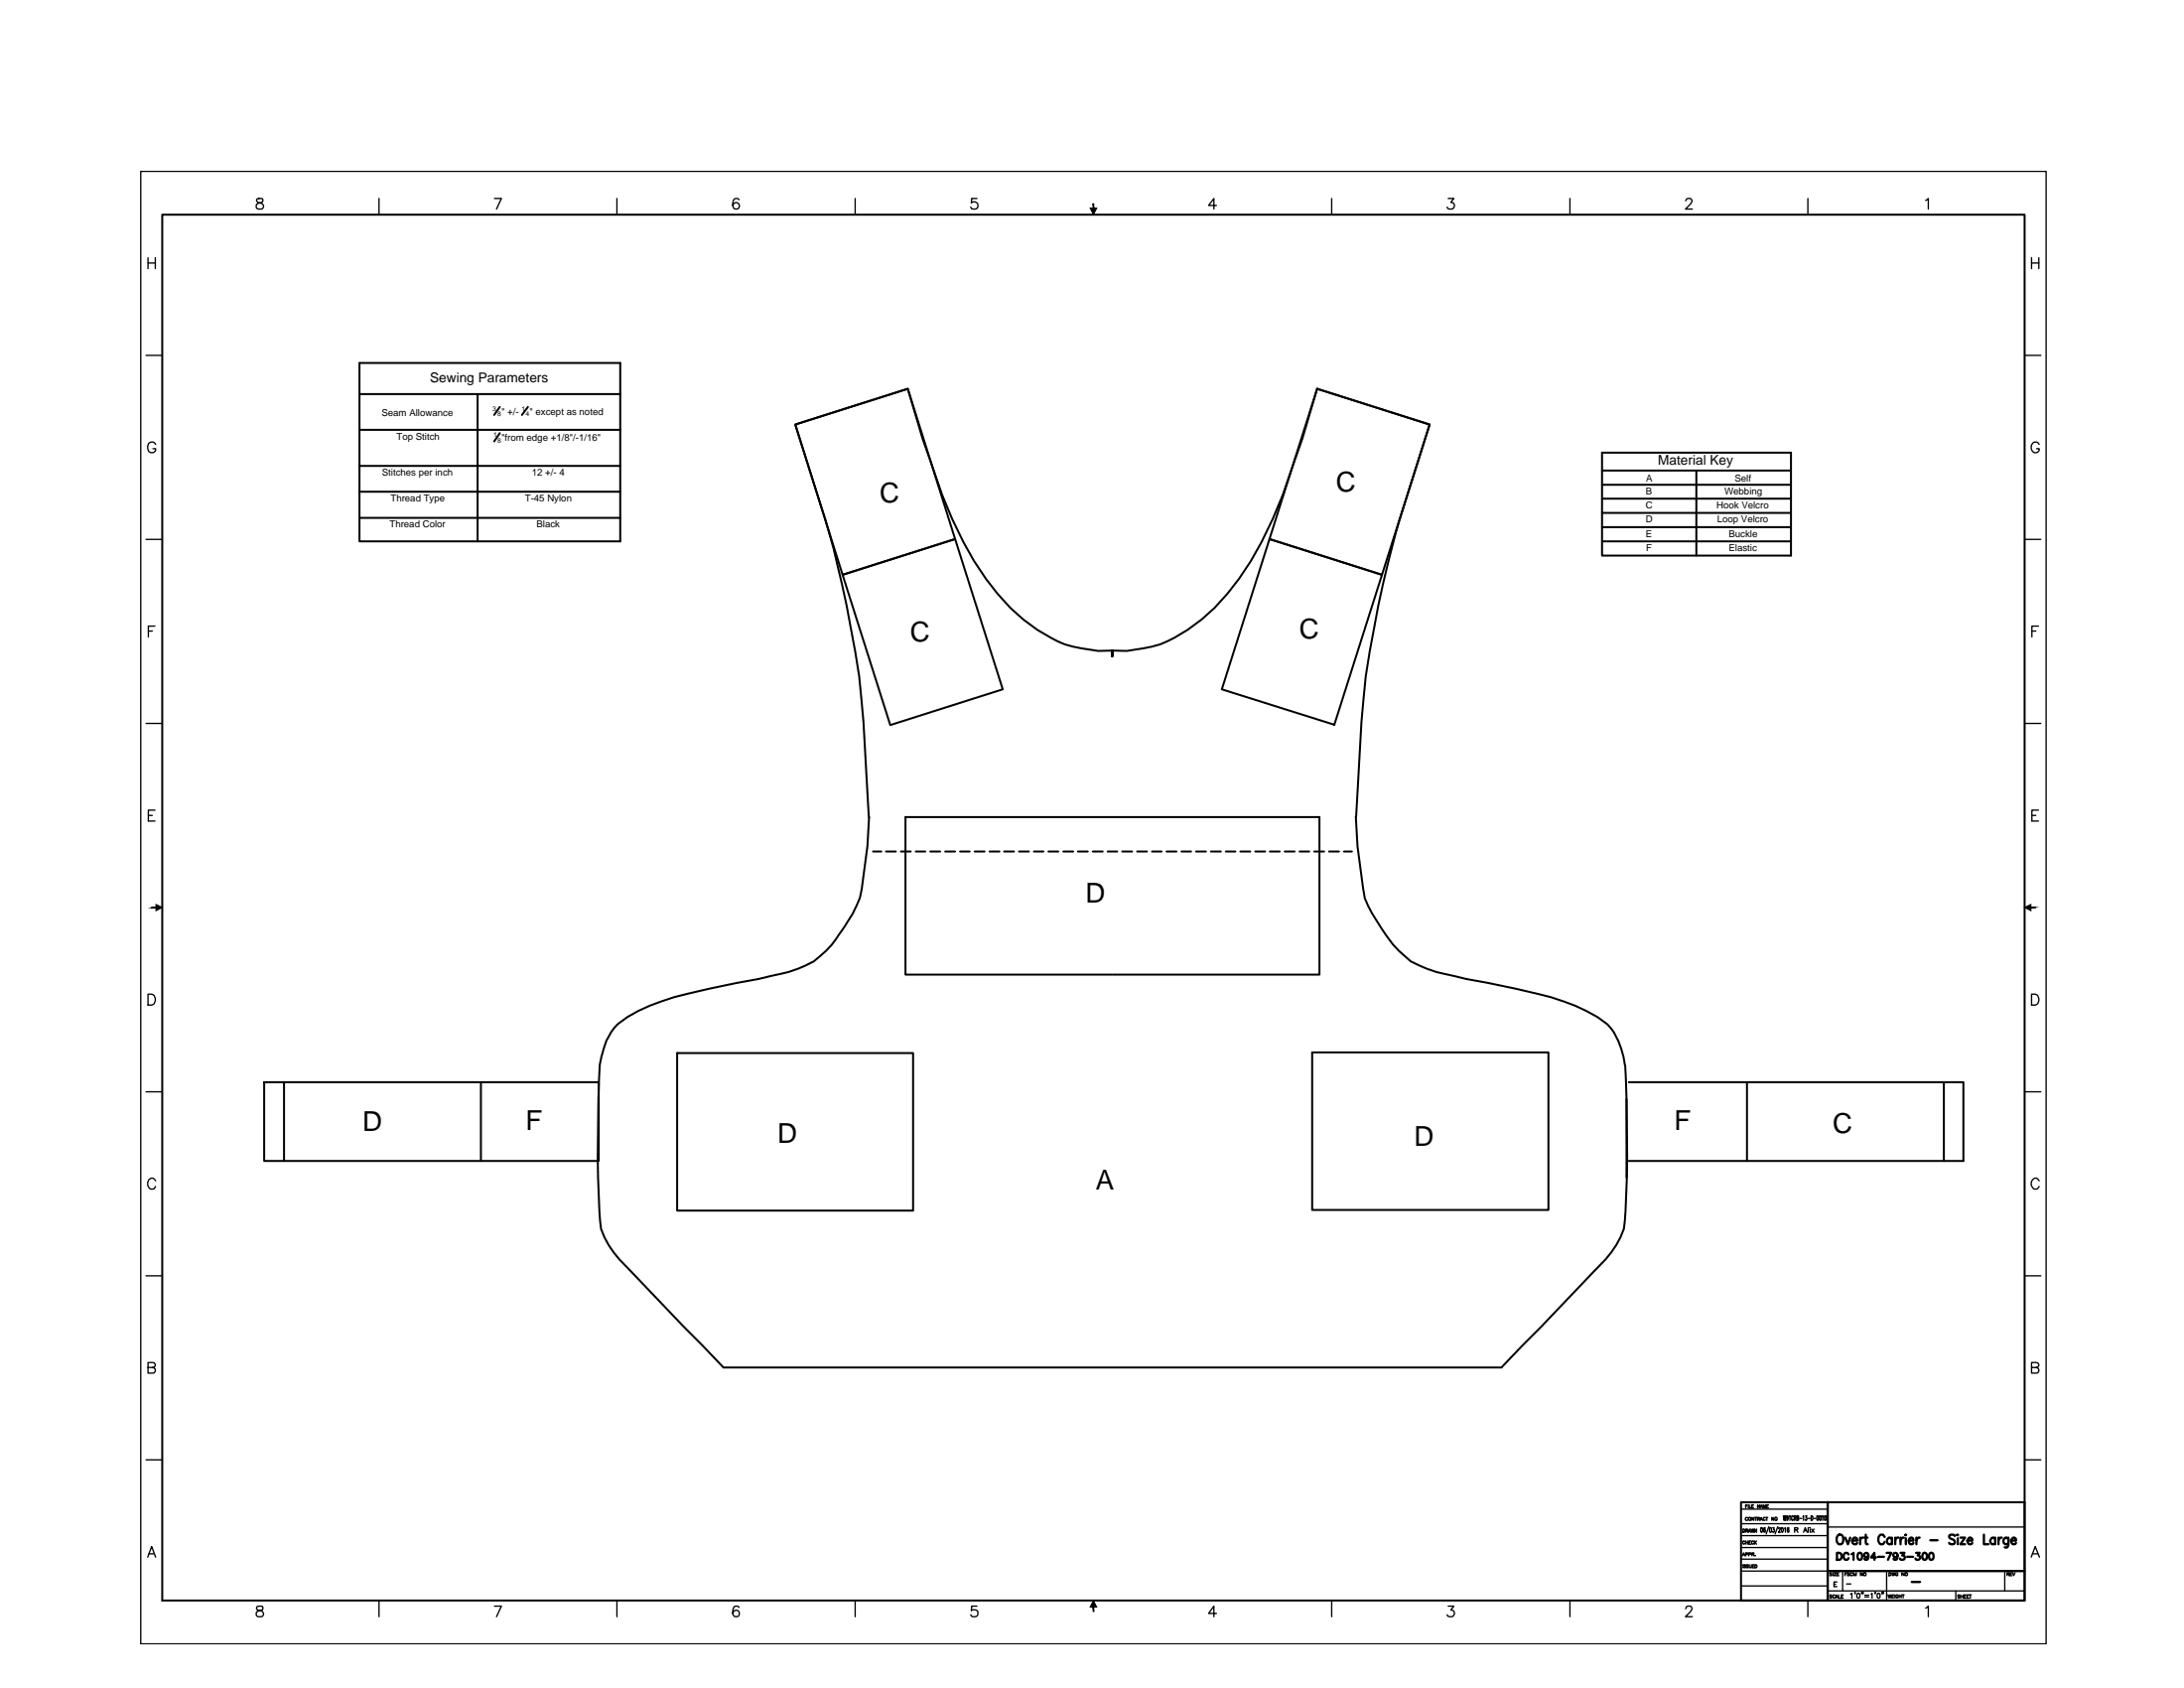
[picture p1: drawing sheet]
<svg xmlns="http://www.w3.org/2000/svg" width="279mm" height="216mm" viewBox="0 0 279 216" stroke-linecap="round" stroke-linejoin="round" font-family="sans-serif">
<!-- layer: T001L001 -->
<path d="M111.2 104.5a61.2 61.2 0 0 1-1 9.6 14.1 14.1 0 0 1-2.9 5.4 11.5 11.5 0 0 1-3.2 3.5 16.5 16.5 0 0 1-5.4 1.8l-2.8 .6a128.9 128.9 0 0 0-9.7 2.1 21.7 21.7 0 0 0-7.2 3.5 7.6 7.6 0 0 0-2.1 4.2l-.2 1.1a169.7 169.7 0 0 0 .1 19.8l.1 1.1a12.5 12.5 0 0 0 3.7 5.3l12 12.4M111.2 104.5l-.7-12.2a118.2 118.2 0 0 0-3.4-20.3 94.4 94.4 0 0 0-2.4-8.2l-3-9.5 14.4-4.6 1.9 6.5 .9 2.5a54.7 54.7 0 0 0 7.2 15.3 23.1 23.1 0 0 0 10.1 8.4l2.1 .5 2.2 .4 1.8-.1v.8v-.8l1.9 .1a15.3 15.3 0 0 0 6.1-1.7 23.8 23.8 0 0 0 8.2-7.6 51.6 51.6 0 0 0 7.2-15.3l.9-2.5 1.9-6.5 14.4 4.6-3 9.5a141.4 141.4 0 0 0-5.2 22.7l-.5 5.8-.7 12.1a44.2 44.2 0 0 0 .9 9.3 6.2 6.2 0 0 0 1.1 3.1l1.8 2.7a13.4 13.4 0 0 0 3.2 3.5 17.4 17.4 0 0 0 5.5 1.8l2.7 .6a128.9 128.9 0 0 1 9.7 2.1 21.7 21.7 0 0 1 7.2 3.5 9.4 9.4 0 0 1 2.3 5.3 169.7 169.7 0 0 1 0 19.8l-.2 1.1a12.5 12.5 0 0 1-3.7 5.3l-11.9 12.4M115.8 104.5v20.2h26.5M168.8 104.5v20.2h-26.4" fill="none" stroke="#000" stroke-width=".25"/>
<!-- layer: 0 -->
<g fill="none" stroke="#000" stroke-width=".25">
<path d="M20.8 27.5h238.2v177.2h-238.2zM46 46.4h33.3v22.8h-33.3zM46 50.4h33.3M46 55h33.3M46 59.6h33.3M61.1 50.4v18.8M63.9 52.1l-.7 1M63.9 55.4l-.7 1.1M67.5 52.1l-.7 1M101.7 54.3l14.4-4.6 6.1 19.2-14.4 4.6zM168.5 49.7l14.4 4.6-6.1 19.2-14.4-4.6zM204.9 57.9h24.2v13.2h-24.2z"/>
<path d="M46 62.9h33.3M46 66.2h33.3M107.8 73.5l14.4-4.6 6.1 19.3-14.4 4.5zM162.4 68.9l14.4 4.6-6.1 19.2-14.4-4.5zM204.9 60.2h24.2M204.9 62h24.2M204.9 63.8h24.2M204.9 65.6h24.2M204.9 67.4h24.2M204.9 69.2h24.2M217 60.2v10.9M111.7 108.9h1"/>
<path d="M113.3 108.9h1.3M115.2 108.9h1.3M115.8 104.5h53M117.2 108.9h1.2M119 108.9h1.3M120.9 108.9h1.3M122.8 108.9h1.3M124.7 108.9h1.3M126.6 108.9h1.3M128.5 108.9h1.2M130.4 108.9h1.2M132.3 108.9h1.2"/>
<path d="M134.1 108.9h1.3M136 108.9h1.3M137.9 108.9h1.3M139.8 108.9h1.3M141.7 108.9h1.2M143.6 108.9h1.2M145.5 108.9h1.2M147.4 108.9h1.2M149.2 108.9h1.3M151.1 108.9h1.3M153 108.9h1.3M154.9 108.9h1.3"/>
<path d="M156.8 108.9h1.2M158.7 108.9h1.2M160.6 108.9h1.3M162.4 108.9h1.3M164.4 108.9h1.2M166.3 108.9h1.2M168.1 108.9h1.3M170 108.9h1.3M171.9 108.9h1M33.8 138.4h42.8v10.1h-42.8zM36.3 138.4v10.1M61.5 138.4v10.1"/>
<path d="M86.6 134.7h30.2v20.1h-30.2zM167.9 134.6h30.2v20.2h-30.2zM208.4 138.4h42.8v10.1h-42.8M223.5 138.4v10.1M248.7 138.4v10.1M208.1 140.6v10M92.6 174.9h99.5M222.7 192.1h36.3v12.6h-36.3z"/>
</g>
<!-- layer: AM_BOR -->
<g fill="#000" stroke="#000" stroke-width=".13">
<path d="M139.5 26.6h.8l-.4 .9zM20 115.7l.8 .4-.8 .4zM259 116.1l.8-.4v.8zM139.9 204.7l.4 .9h-.8z"/>
<path d="M139.8 26.1l.1 .5v-.5zM139.8 26.1l.1 .5h-.1z"/>
<path d="M19.4 116v.1l.6-.1zM19.4 116.1l.6-.1v.1z"/>
<path d="M259.8 116.1h.6v-.1zM259.8 116h.6l-.6 .1z"/>
<path d="M139.8 205.6v.5h.1zM139.8 205.6h.1v.5z"/>
</g>
<g fill="none" stroke="#000" stroke-width=".17">
<path d="M18 21.9h243.8v188.4h-243.8zM18.9 33.6h1M18.9 33v1.4M19.9 33v1.4M32.9 25.4a.27 .27 0 0 0-.1 .3 .27 .27 0 0 0 .2 .2 .68 .68 0 0 1 .7 .4 .38 .38 0 0 1-.3 .4h-.5a.41 .41 0 0 1-.1-.4 .41 .41 0 0 1 .4-.3l.4-.2v-.4zM48.5 25.4v2.1M63.3 25.4h.8l-.6 1.3M78.9 25.4v2.1M94.5 25.6a.41 .41 0 0 0-.7 0 .95 .95 0 0 0 .2 1.1 .43 .43 0 0 0 .6-.2 .43 .43 0 0 0-.3-.6 .43 .43 0 0 0-.6 .4M109.4 25.4v2.1M125 25.4h-.7v.6a.49 .49 0 0 1 .7 0 .49 .49 0 0 1-.1 .7 .49 .49 0 0 1-.7-.2M155.6 26.3h-1l.7-.9v1.3"/>
<path d="M170.4 25.4v2.1M185.3 25.4h.7l-.4 .5a.44 .44 0 0 1 .5 .5 .44 .44 0 0 1-.6 .3h-.2l-.2-.2M200.8 25.4v2.1M215.7 25.7l.1-.3h.5a.31 .31 0 0 1 .1 .5l-.8 .8h.9M231.3 25.4v2.1M246.4 25.6l.3-.2v1.3M259.9 33v1.4M259.9 33.6h.9M260.8 33v1.4M18.7 45.5h2.1M19.9 56.8a.53 .53 0 0 0-.6-.3 .53 .53 0 0 0-.4 .6 .61 .61 0 0 0 .1 .6 .61 .61 0 0 0 .7 .2l.2-.3v-.2h-.3M259 45.5h2.1"/>
<path d="M260.9 56.8a.53 .53 0 0 0-.6-.3 .53 .53 0 0 0-.4 .6 .63 .63 0 0 0 .1 .6 .63 .63 0 0 0 .7 .2l.2-.3v-.2h-.4M18.7 69h2.1M259 69h2.1M18.7 92.5h2.1M19 80.7h.5M19.8 80.1h-.8v1.4M259 92.5h2.1M259.9 80.7h.5M260.8 80.1h-.9v1.4M19 104.3h.5M19.8 103.6h-.8v1.4h.8M259.9 104.3h.5"/>
<path d="M260.8 103.6h-.9v1.4h.9M18.7 139.6h2.1M18.9 127.2h.5a.75 .75 0 0 1 .5 .7 .75 .75 0 0 1-.5 .7h-.5zM259 139.6h2.1M259.9 127.2h.5a.75 .75 0 0 1 .4 .7 .75 .75 0 0 1-.4 .7h-.5zM19.9 151a.52 .52 0 0 0-.6-.3 .52 .52 0 0 0-.4 .5 .63 .63 0 0 0 .1 .7 .63 .63 0 0 0 .7 .1l.2-.2M260.9 151a.52 .52 0 0 0-.6-.3 .52 .52 0 0 0-.4 .5 .66 .66 0 0 0 .8 .8l.2-.2M18.7 163.2h2.1M18.9 174.9h.6a.36 .36 0 0 0 .4-.4l-.2-.2h-.8v1.3h.6a.36 .36 0 0 0 .3-.2 .36 .36 0 0 0 0-.4l-.3-.1M259 163.2h2.1M259.9 174.9h.6a.36 .36 0 0 0 .3-.4l-.1-.2h-.8v1.3h.6a.36 .36 0 0 0 .3-.2 .36 .36 0 0 0-.1-.4l-.2-.1M18.7 186.7h2.1"/>
<path d="M18.9 199.2l.5-1.4 .5 1.4M19.1 198.7h.6M222.7 194.9h11.1M222.7 196.4h11.1M222.7 197.9h11.1M222.7 193h11.1M222.7 199.4h11.1M222.9 199l.2-.4 .1 .4M223 195.6a.22 .22 0 0 1 .2 .2 .22 .22 0 0 1-.2 .2zM223 198.9h.2M223.2 197.2v-.1a.17 .17 0 0 0-.2 .1 .17 .17 0 0 0 0 .2l.1 .1 .1-.1M223.3 198.8h.3v-.1l-.3-.1v.4"/>
<path d="M223.3 192.6h.1M223.4 195.8h.2v-.1l-.2-.1v.4M223.4 197.1v.4M223.4 197.3h.2M223.5 195.8l.1 .2M223.5 192.5h-.2v.4M223.6 194.2a.16 .16 0 0 0-.2-.1 .16 .16 0 0 0-.1 .1v.1a.16 .16 0 0 0 .1 .2 .16 .16 0 0 0 .2-.1M223.6 197.1v.4M223.7 196l.1-.4 .2 .4M223.7 192.5v.4M223.7 198.8h.3v-.2h-.3v.4M223.7 197.3h.2"/>
<path d="M223.7 195.9h.2M223.8 192.5v.4h.2M224 197.1h-.3v.4h.3M224 195.6l.1 .4 .1-.4 .1 .4 .1-.4M224.1 192.6h.2M224.1 198.8h.2l.1-.1-.3-.1v.4M224.3 198.8l.1 .2M224.3 192.5h-.2v.4h.2M224.3 197.2v-.1a.18 .18 0 0 0-.2 .2 .18 .18 0 0 0 .2 .2v-.1M224.4 194.1v.4l-.3-.4v.4M224.5 197.1v.4M224.5 194.1h.3"/>
<path d="M224.6 199h.1M224.6 197.3l.1 .2M224.6 194.1v.4M224.7 195.6v.4l-.2-.4v.4M224.7 197.1l-.2 .2M224.8 194.3h.3v-.2h-.3v.4M225 194.3l.1 .2M225.1 192.5v.4l-.3-.4v.4M225.2 192.9l.1-.4 .2 .4M225.2 194.5l.1-.4 .2 .4M225.2 192.7h.2M225.2 194.3h.2"/>
<path d="M225.3 195.4h.1a.46 .46 0 0 1 0 .6l-.2-.3zM225.6 192.9v-.4l.1 .4 .2-.4v.4M225.8 194.2v-.1l-.2 .1 .1 .3 .1-.1M225.8 195.5v-.1a.37 .37 0 0 0-.1 .6l.2-.2-.1-.1-.1-.1-.1 .2M225.9 194.1h.3M226 192.6h.2M226 194.1v.4M226.2 192.5h-.2v.4h.2M226.3 195.3l-.4 .9M226.4 195.4h.1a.46 .46 0 0 1 0 .6l-.1-.1zM226.8 195.4h.2l-.1 .2a.18 .18 0 0 1 .1 .2 .18 .18 0 0 1-.2 .1M226.9 194.1v.4l-.2-.4v.4"/>
<path d="M227.4 195.3l-.3 .9M227.5 195.5l.1-.1h.1l.1 .2-.3 .4h.3M227.9 195.4h.1a.34 .34 0 0 1 0 .6l-.1-.1zM228.1 193.9l.1 .6 .1-.6 .1 .6 .1-.6M228.3 195.5l.1-.1v.6M228.7 194v.3l-.2-.3 .1-.1a.37 .37 0 0 1 0 .6v-.1M228.9 195.5l-.2-.1a.43 .43 0 0 0 .1 .6 .18 .18 0 0 0 .1-.2 .18 .18 0 0 0-.2-.1v.1M228.9 194l.1-.1v.6M229.4 194v-.1l-.2 .1v.4l.1 .1 .1-.2M229.5 194.2l.3-.1-.1-.2h-.2v.6M229.6 195.7h.3l.1-.2-.1-.1h-.3v.6M229.7 194.2l.1 .3"/>
<path d="M229.8 195.7l.2 .3M229.9 194.2l.2-.1v-.2h-.2v.6l.2-.1v-.2h-.1M230.2 194.2h.3M230.6 194l.1-.1v.6M230.7 196l.2-.6 .3 .6M230.8 195.8h.3M231 193.9h.2l-.2 .2a.17 .17 0 0 1 .2 .2 .17 .17 0 0 1-.3 .1v-.1M231.3 194.2h.3M231.3 195.4v.6M231.5 195.4h.1M231.6 195.6v.4M231.7 193.9h.1a.33 .33 0 0 1 .1 .3 .33 .33 0 0 1-.2 .3z"/>
<path d="M231.7 195.6l.4 .4M232 194.2h.3M232.1 195.6l-.4 .4M232.5 193.9h.1a.46 .46 0 0 1-.1 .6l-.1-.2zM232.8 193.9h.1a.46 .46 0 0 1-.1 .6v-.2zM233.1 194l.1-.1v.6M233.4 193.9h.1a.46 .46 0 0 1 0 .6l-.1-.2zM233.8 195.3h25.2M259 186.7h2.1M259.9 199.2l.5-1.4 .5 1.4M260 198.7h.7M32.9 205.5l-.1 .3 .2 .1a.63 .63 0 0 1 .7 .5 .37 .37 0 0 1-.3 .4l-.5-.1a.42 .42 0 0 1-.1-.4 .42 .42 0 0 1 .4-.3l.4-.1v-.4z"/>
<path d="M48.5 204.7v2.1M63.3 205.4h.8l-.6 1.4M78.9 204.7v2.1M94.5 205.6a.41 .41 0 0 0-.7 .1 .9 .9 0 0 0 .2 1 .42 .42 0 0 0 .6-.2 .42 .42 0 0 0-.4-.5 .42 .42 0 0 0-.5 .4M109.4 204.7v2.1M125 205.4h-.7v.6a.49 .49 0 0 1 .7 0 .49 .49 0 0 1-.1 .8 .49 .49 0 0 1-.7-.3M155.6 206.4h-1l.7-1v1.4M170.4 204.7v2.1M185.3 205.4h.7l-.4 .5a.44 .44 0 0 1 .5 .5 .44 .44 0 0 1-.6 .4l-.2-.1-.2-.2M200.8 204.7v2.1M215.7 205.8l.1-.3h.5a.31 .31 0 0 1 .1 .4l-.8 .9h.9M222.7 202.8h11.1"/>
<path d="M222.7 200.9h11.1M223 200.1v.4M223.3 200.2h-.2l.2 .1v.2h-.2M223.7 200.2l-.3-.1v.2h.3v.2h-.3M223.8 200.1l.1 .4h.1v-.4M224.2 200.3h.1M224.4 200.1h-.2v.4h.2M224.5 200.1h.1a.2 .2 0 0 1 .2 .2 .2 .2 0 0 1-.2 .2h-.1zM231.3 204.7v2.1M233.8 203.5h25.2M234.3 201.2h-.2v.1l.2 .1v.1h-.2M234.3 204h-.2v.2h.2l-.1 .2-.1-.1"/>
<path d="M234.5 201.2v.3M234.6 201.2h.3l-.3 .3h.3M234.6 202.6h.2M234.8 204.1a.17 .17 0 0 0-.3-.1 .17 .17 0 0 0 0 .3l.1 .1 .2-.1M234.8 204.4l.2-.4 .1 .4M234.9 204.2h.2M235 202.3h-.4v.6h.4M235 201.3h.2M235.2 204v.4h.3M235.3 201.2h-.3v.3h.3M235.6 204.2h.1M235.7 200.9v2.6"/>
<path d="M235.8 204h-.2v.4h.2M236 201.3h.1M236.2 202.6h.6M236.3 201.2h-.3v.3M236.6 201.2h-.2v.1l.2 .1v.1h-.3M236.7 203.9l.2-.1v.6M237 201.2a.17 .17 0 0 0-.2 0 .17 .17 0 0 0 0 .3 .17 .17 0 0 0 .2 0M237.1 201.5v-.3l.2 .3 .2-.3v.3M237.3 203.7v.2M237.6 203.8h.1a.34 .34 0 0 1 .2 .3 .34 .34 0 0 1-.2 .3l-.2-.1v-.4zM238.2 203.7l-.1 .2M238.3 201.2v.3l-.3-.3v.3"/>
<path d="M238.4 203.7l-.1 .2M238.6 204.2h.5M238.6 204h.5M239.4 203.9l.1-.1v.6M239.9 203.7v.2M240.2 203.8h.1a.34 .34 0 0 1 .2 .3 .34 .34 0 0 1-.2 .3l-.2-.3zM240.8 203.7h-.1h.1l-.1 .2M241 203.7h-.1h.1l-.1 .2M241.4 200.9v3.8M241.5 204l.2 .4v-.4l.1 .4 .1-.4M241.7 201.2h.1a.21 .21 0 0 1 .1 .1 .21 .21 0 0 1-.1 .2h-.1zM242 201.2l.1 .3 .1-.3 .1 .3 .1-.3"/>
<path d="M242 204.2h.2M242.3 204h-.3v.4h.3M242.4 204v.4M242.8 201.2a.17 .17 0 0 0-.3 0 .17 .17 0 0 0 0 .3 .17 .17 0 0 0 .3-.1h-.1M242.8 204.1a.16 .16 0 0 0-.1-.1 .16 .16 0 0 0-.2 .1v.1a.15 .15 0 0 0 .2 .2 .15 .15 0 0 0 .1-.2h-.1M243 204.2h.2M243 204v.4M243.2 204v.4M243.3 204h.3M243.5 204v.4M243.6 201.2v.3l-.3-.3v.3M246.4 205.7l.3-.3v1.4"/>
<path d="M250.2 203.5v1.2M250.7 204h-.2v.2h.2l-.1 .2-.1-.1M250.8 204v.4M250.8 204.2h.3M251.1 204v.4M251.3 204.2h.1M251.5 204h-.2v.4h.2M251.6 204.2h.2M251.9 204h-.3v.4h.3M251.9 204h.3M252.1 204v.4M256.5 200.9v2.6"/>
<path d="M256.8 201.3h.2v-.1h-.2v.3M256.9 201.3l.1 .2M257.1 201.3h.2M257.4 201.2h-.3v.3h.3M257.5 201.2l.1 .3 .2-.3"/>
<circle cx="223.8" cy="194.3" r=".18"/>
<circle cx="227.2" cy="194.3" r=".18"/>
<circle cx="238.6" cy="201.3" r=".18"/>
<circle cx="243.9" cy="201.3" r=".19"/>
</g>
<g fill="none" stroke="#000" stroke-width=".3">
<path d="M233.8 192.1v12.6M235 198.6h.3a.47 .47 0 0 1 .3 .5 .47 .47 0 0 1-.3 .4h-.3zM235.2 196.3a.43 .43 0 0 1 .4 0 .43 .43 0 0 1 .2 .5v.2a.43 .43 0 0 1-.4 .5 .43 .43 0 0 1-.4-.5v-.4zM236.1 196.7l.3 .8 .3-.8M236.5 198.8a.33 .33 0 0 0-.4-.2 .33 .33 0 0 0-.2 .4v.2a.33 .33 0 0 0 .2 .3 .33 .33 0 0 0 .4-.2M236.9 198.8l.2-.2v.9M237 197h.6v-.1a.28 .28 0 0 0-.2-.2 .28 .28 0 0 0-.3 .1 .39 .39 0 0 0-.1 .5 .39 .39 0 0 0 .6 0M237.8 198.7a.29 .29 0 0 1 .4 .1v.2a.38 .38 0 0 1-.3 .5 .57 .57 0 0 1-.1-.8zM238 196.7v.8M238.4 196.7a.36 .36 0 0 0-.4 .3M238.5 196.7h.4M238.7 196.3v1v.2h.2"/>
<path d="M239 198.9a.28 .28 0 0 1-.4 .2 .28 .28 0 0 1-.1-.4 .28 .28 0 0 1 .5 0v.2a.42 .42 0 0 1-.3 .6l-.2-.1M240 199.2h-.6l.4-.6v.9M240.3 199.1h.7M241.1 196.6a.41 .41 0 0 0-.5-.3 .41 .41 0 0 0-.3 .5v.2a.41 .41 0 0 0 .3 .5 .41 .41 0 0 0 .5-.3M241.4 198.6h.5l-.4 .9M242 196.9a.38 .38 0 0 0-.5-.1 .38 .38 0 0 0-.1 .5 .33 .33 0 0 0 .6 0M242 196.7v.8M242.5 196.7v.8M242.8 198.9a.28 .28 0 0 1-.4 .2 .28 .28 0 0 1-.1-.4 .28 .28 0 0 1 .4 0l.1 .2a.42 .42 0 0 1-.4 .6l-.2-.1M242.9 196.7a.37 .37 0 0 0-.4 .3M243.1 198.6h.5l-.3 .4h.3a.33 .33 0 0 1-.1 .5 .33 .33 0 0 1-.5-.2M243.1 196.7v.8"/>
<path d="M243.6 196.7a.43 .43 0 0 0-.5 .3M243.8 196.3v.1zM243.8 196.8v.7M244 199.1h.7M244.2 197h.6l-.1-.2a.38 .38 0 0 0-.5 0 .38 .38 0 0 0 0 .5 .3 .3 0 0 0 .3 .2 .3 .3 0 0 0 .3-.2M245.1 198.6h.5l-.3 .4a.3 .3 0 0 1 .4 .3 .3 .3 0 0 1-.4 .2l-.3-.2M245.2 196.7v.8M245.6 196.7a.43 .43 0 0 0-.4 .3M246.1 198.7a.29 .29 0 0 1 .4 .1v.2a.38 .38 0 0 1-.3 .5 .57 .57 0 0 1-.1-.8zM246.9 198.7a.29 .29 0 0 1 .4 .1l.1 .2a.38 .38 0 0 1-.4 .5 .57 .57 0 0 1-.1-.8zM246.9 197h1M250.1 196.5a.39 .39 0 0 0-.4-.2 .39 .39 0 0 0-.3 .3v.2l.5 .1a.31 .31 0 0 1 .2 .3 .31 .31 0 0 1-.3 .3h-.4v-.2"/>
<path d="M250.4 196.3h.1zM250.5 196.8v.7M250.8 196.7h.6l-.6 .8h.6M251.7 197h.6v-.1a.28 .28 0 0 0-.2-.2 .28 .28 0 0 0-.2 .1 .41 .41 0 0 0-.2 .5 .41 .41 0 0 0 .5 .2l.1-.2M253.8 196.3v1.2h.6M255.2 196.9a.28 .28 0 0 0-.2-.2 .28 .28 0 0 0-.3 .2 .36 .36 0 0 0 0 .5 .36 .36 0 0 0 .5-.1M255.2 196.7v.8M255.7 196.7v.8M256.1 196.7a.43 .43 0 0 0-.4 .3M256.9 196.7v.9l-.1 .3h-.3M256.9 196.9a.38 .38 0 0 0-.5-.1 .38 .38 0 0 0-.1 .5 .33 .33 0 0 0 .6 0M257.3 197h.6v-.2a.4 .4 0 0 0-.6 .1 .4 .4 0 0 0 .1 .6 .32 .32 0 0 0 .5-.2"/>
<path d="M233.8 200.9h25.2M244.6 202.3h1"/>
</g>
<g font-size="3.5">
<text x="112.5" y="64.2">C</text>
<text x="170.9" y="62.8">C</text>
<text x="116.4" y="82">C</text>
<text x="166.2" y="81.7">C</text>
<text x="138.9" y="115.4">D</text>
<text x="46.4" y="144.7">D</text>
<text x="67.2" y="144.5">F</text>
<text x="99.5" y="146.1">D</text>
<text x="180.9" y="146.5">D</text>
<text x="214.2" y="144.6">F</text>
<text x="234.5" y="144.9">C</text>
<text x="140.2" y="152.2">A</text>
</g>
<g font-size="1.7">
<text x="55" y="48.9">Sewing Parameters</text>
<text x="212.1" y="59.5">Material Key</text>
</g>
<g font-size="1.2">
<text x="48.8" y="53.2">Seam Allowance</text>
<text x="64.1" y="53">&quot; +/-</text>
<text x="67.7" y="53">&quot; except as noted</text>
<text x="50.7" y="56.2">Top Stitch</text>
<text x="64.1" y="56.4">&quot;from edge +1/8&quot;/-1/16&quot;</text>
<text x="48.9" y="60.8">Stitches per inch</text>
<text x="50" y="64.1">Thread Type</text>
<text x="67.2" y="64.1">T-45 Nylon</text>
<text x="68" y="60.8">12 +/- 4</text>
<text x="210.5" y="63.2">B</text>
<text x="210.5" y="65">C</text>
<text x="210.6" y="61.5">A</text>
<text x="219.6" y="65">Hook Velcro</text>
<text x="220.6" y="63.2">Webbing</text>
<text x="221.9" y="61.5">Self</text>
<text x="49.8" y="67.5">Thread Color</text>
<text x="68.6" y="67.4">Black</text>
<text x="210.5" y="66.8">D</text>
<text x="210.5" y="68.7">E</text>
<text x="210.6" y="70.5">F</text>
<text x="219.7" y="66.8">Loop Velcro</text>
<text x="221.2" y="68.7">Buckle</text>
<text x="221.2" y="70.5">Elastic</text>
</g>
<g font-size=".8">
<text x="63" y="52.6">3</text>
<text x="63.6" y="53.2">8</text>
<text x="66.7" y="52.6">1</text>
<text x="67.2" y="53.2">4</text>
<text x="63.1" y="55.9">1</text>
<text x="63.6" y="56.6">8</text>
</g>
</svg>
